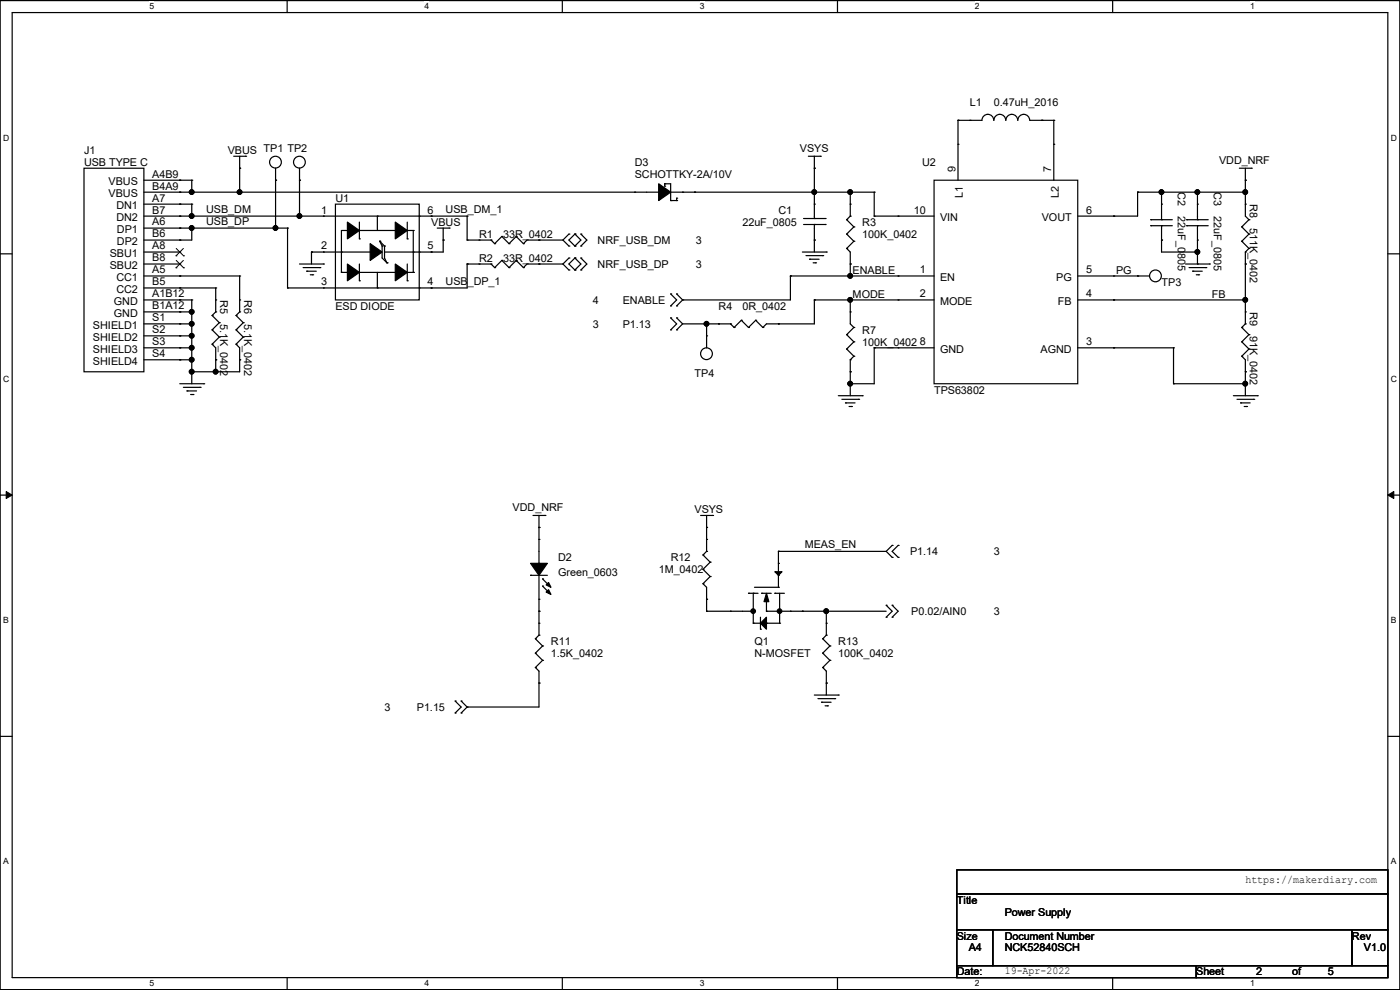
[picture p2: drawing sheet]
<svg xmlns="http://www.w3.org/2000/svg" width="297mm" height="210mm" viewBox="0 0 297 210" stroke-linecap="round" stroke-linejoin="round" font-family="sans-serif">
<path d="M0 .1h297v209.8h-297zM2.6 2.7h291.8v204.7h-291.8z" fill="none" stroke="#000" stroke-width=".25"/>
<g fill="#fff">
<path d="M31.7 .4h1v2h-1z"/>
<path d="M31.7 207.6h1v2h-1z"/>
</g>
<path d="M60.9 .1v2.6M60.9 207.4v2.5" fill="none" stroke="#000" stroke-width=".25"/>
<g fill="#fff">
<path d="M90.1 .4h1v2h-1z"/>
<path d="M90.1 207.6h1v2h-1z"/>
</g>
<path d="M119.3 .1v2.6M119.3 207.4v2.5" fill="none" stroke="#000" stroke-width=".25"/>
<g fill="#fff">
<path d="M148.5 .4h.9v2h-.9z"/>
<path d="M148.5 207.6h.9v2h-.9z"/>
</g>
<path d="M177.7 .1v2.6M177.7 207.4v2.5" fill="none" stroke="#000" stroke-width=".25"/>
<g fill="#fff">
<path d="M206.8 .4h1v2h-1z"/>
<path d="M206.8 207.6h1v2h-1z"/>
</g>
<path d="M236.1 .1v2.6M236.1 207.4v2.5" fill="none" stroke="#000" stroke-width=".25"/>
<g fill="#fff">
<path d="M265.2 .4h1v2h-1z"/>
<path d="M265.2 207.6h1v2h-1z"/>
<path d="M.7 28.2h1.2v2h-1.2z"/>
<path d="M295.1 28.2h1.2v2h-1.2z"/>
<path d="M.7 79.4h1.2v2h-1.2z"/>
<path d="M295.1 79.4h1.2v2h-1.2z"/>
</g>
<path d="M0 53.8h2.6M294.4 53.8h2.6" fill="none" stroke="#000" stroke-width=".25"/>
<g fill="#fff">
<path d="M.7 130.6h1.2v2h-1.2z"/>
<path d="M295.1 130.6h1.1v2h-1.1z"/>
</g>
<path d="M0 105h2.6M294.4 105h2.6" fill="none" stroke="#000" stroke-width=".25"/>
<path d="M1.3 104.3l1.3 .7-1.3 .7zM294.4 105l1.3-.7v1.4z" fill="#000" stroke="#000" stroke-width=".21"/>
<g fill="#fff">
<path d="M.7 181.8h1.2v2h-1.2z"/>
<path d="M295.1 181.8h1.1v2h-1.1z"/>
</g>
<g fill="none" stroke="#000" stroke-width=".25">
<path d="M17.8 35.7h12.7v43.2h-12.7zM30.5 38.2h10.2M38.1 38.2h.1M40.7 38.2h.1M40.7 38.2v2.6M49.6 33.1h2.5M50.8 35.7h.1M50.8 33.1v7.7M52.1 33.1h.1M58.5 38.2h.1M58.5 35.7v12.7M63.5 38.2h.1"/>
<path d="M63.5 35.7v10.1M141 39h.1M141 39.5h.1M141 39h1.3v3.5M141 39v.5M171.5 33.1h2.5M172.8 35.7h.1M172.8 33.1v13.3M174 33.1h.1M198.2 38.2h30.4v43.2h-30.4zM203.2 25.5h5.1a1.25 1.25 0 0 1 1.3-1.2 1.25 1.25 0 0 1 1.2 1.2M203.2 30.6h.1"/>
<path d="M203.2 25.5h.1M203.2 25.5v12.7M205.8 25.5h.1M213.4 25.5a1.25 1.25 0 0 0-1.3-1.2 1.25 1.25 0 0 0-1.2 1.2M221 25.5h.1M223.6 25.5h-5.2a1.27 1.27 0 0 0-1.2-1.2 1.27 1.27 0 0 0-1.3 1.2 1.25 1.25 0 0 0-1.2-1.2 1.25 1.25 0 0 0-1.3 1.2M223.6 30.6h.1M223.6 25.5h.1M223.6 25.5v12.7M262.9 35.7h2.6M264.2 38.2h.1M264.2 35.7v10.1l.8 .8"/>
<path d="M265.5 35.7h.1M30.5 56h7.6M30.5 48.4h30.5M30.5 53.5h7.6M30.5 40.8h109.2M30.5 43.3h10.2M30.5 45.8h68.6M30.5 58.5h20.3M38.1 40.8h.1M38.1 43.3h.1M38.1 45.8h.1M38.1 48.4h.1"/>
<path d="M38.1 50.9h.1M38.1 53.5h.1M38.1 56h.1M38.1 58.5h.1M40.7 45.8h.1M40.7 48.4h.1M40.7 43.3h.1M40.7 40.8h.1M40.7 48.4v2.5h-10.2M40.7 43.3v2.5M50.8 58.5h.1M50.8 40.8h.1"/>
<path d="M50.8 58.5v7.7M58.5 48.4h.1M61 48.4h.1M61 48.4v12.7M63.5 45.8h.1M63.5 56h5.1M64.3 56.8h3.6M65.1 57.5h.1M65.1 57.5h2M65.8 58.3h.5M66.1 53.5h.1M66.1 53.5h12.7"/>
<path d="M66.1 53.5v2.5M66.3 58.3h.1M67.9 56.8h.1M68.6 56h.1M68.6 45.8h.1M68.6 53.5h.1M71.2 43.3h17.7v20.3h-17.7zM72.4 53.5h.1M72.4 57.8h.1M72.4 57.8h15.3M76.2 50.7h.1M76.2 59.6h.1"/>
<path d="M76.2 47.1v3.6M76.2 56v3.6M78.8 53.5h.1M80.1 45.8h.1M80.1 45.8v3.1M80.1 57.8v3.3M80.6 51.2h.1M80.6 51.2l1 1M80.6 51.2l.5 1M81.1 52.2h.1M81.1 52.2v2.5l1 1.1M81.6 52.2h.1"/>
<path d="M81.6 52.2v2.5l.5 1.1M82.1 55.8h.1M86.4 50.7h.1M86.4 59.6h.1M86.4 47.1v3.6M86.4 56v3.6M87.7 48.9h.1M87.7 53.5h.1M87.7 57.8h.1M87.7 48.9h-15.3v8.9M87.7 48.9v8.9M88.9 53.5h.1"/>
<path d="M88.9 45.8h.1M91.5 45.8h.1M91.5 53.5h.1M92.8 48.4h2.5M94 50.9h.1M94 48.4v5.1h-12.4M95.3 48.4h.1M99.1 45.8h.1M99.1 50.9h.1M99.1 56h.1M99.1 56h5.1M99.1 50.9h5.1"/>
<path d="M99.1 56v5.1h-38.1M99.1 45.8v5.1M101.6 50.9h.1M101.6 56h.1M104.2 50.9h.1M104.2 56h.1M104.2 50.9l.7 .8M104.2 56l.7 .8M104.9 51.7h.1M104.9 56.8h.1M106.5 50.2h.1M106.5 55.2h.1"/>
<path d="M106.5 50.2l1.5 1.5M106.5 50.2l-1.6 1.5M106.5 55.2l1.5 1.6M106.5 55.2l-1.6 1.6M108 51.7h.1M108 56.8h.1M109.5 50.2h.1M109.5 55.2h.1M109.5 50.2l1.5 1.5M109.5 50.2l-1.5 1.5M109.5 55.2l1.5 1.6M109.5 55.2l-1.5 1.6"/>
<path d="M111 51.7h.1M111 56.8h.1M114.3 50.9h.1M114.3 56h.1M119.4 56h-7.6l-.8 .8M119.4 56l1.3 1.3M119.4 50.9l1.3 1.3M119.4 50.9h-7.6l-.8 .8M120.7 54.7h.1M120.7 57.3h.1M120.7 49.7h.1M120.7 52.2h.1"/>
<path d="M120.7 54.7l-1.3 1.3M120.7 49.7l-1.3 1.2M122 57.3h.1M122 54.7h.1M122 52.2h.1M122 49.7h.1M122 54.7l-1.3 1.3 1.3 1.3M122 54.7l1.2 1.3-1.2 1.3M122 49.7l-1.3 1.2 1.3 1.3M122 49.7l1.2 1.2-1.2 1.3M123.2 54.7h.1M123.2 57.3h.1"/>
<path d="M123.2 49.7h.1M123.2 52.2h.1M123.2 49.7l1.3 1.2-1.3 1.3M123.2 54.7l1.3 1.3-1.3 1.3M134.7 40.8h.1M139.7 40.8h.1M142.3 42.5h.1M142.3 40.8h43.2M142.3 42.5h1.3M143.6 42.5h.1M143.6 42h.1M143.6 42v.5"/>
<path d="M144.8 40.8h.1M147.4 40.8h.1M167.7 58.5h.1M167.7 58.5v5.1h-22.9M167.7 58.5h30.5M170.2 53.5h5.1M170.5 47.6h4.5M170.5 46.4h4.5M171 54.2h3.5M171.7 55h.1M171.7 55h2.1M172.5 55.8h.5"/>
<path d="M172.8 46.4h.1M172.8 47.6h.1M172.8 43.3h.1M172.8 50.9h.1M172.8 40.8h.1M172.8 47.6v5.9M173 55.8h.1M174.5 54.2h.1M175 47.6h.1M175 46.4h.1M175.3 53.5h.1M179.6 52.7h.1"/>
<path d="M179.6 49.7h.1M179.6 46.6h.1M179.6 52.7l.8 .8v5M179.6 49.7l1.5 1.5M179.6 46.6l1.5 1.5M180.4 45.8h.1M180.4 56h.1M180.4 43.3h.1M180.4 40.8h.1M180.4 58.5h.1M180.4 45.8l-.8 .8M180.4 40.8v5"/>
<path d="M181.1 51.2h.1M181.1 48.1h.1M181.1 51.2l-1.5 1.5M181.1 48.1l-1.5 1.6M185.5 40.8h.1M185.5 45.8h.1M185.5 45.8h12.7M185.5 40.8v5M190.5 45.8h.1M190.5 58.5h.1M228.6 58.5h15.3M236.3 58.5h.1"/>
<path d="M236.3 45.8h.1M241.3 58.5h.1M241.3 40.8h.1M241.3 40.8h22.9M241.3 40.8v5h-12.7M244.1 46.6h.1M244.1 47.9h.1M244.1 46.6h4.6M244.1 47.9h4.6M246.4 47.9h.1M246.4 46.6h.1M246.4 50.9h.1"/>
<path d="M246.4 43.3h.1M246.4 40.8h.1M246.4 47.9v5.6h7.6M246.4 40.8v5.8M251.5 56h5.1M251.8 46.6h.1M251.8 47.9h.1M251.8 46.6h4.5M251.8 47.9h4.5M252.3 56.8h3.5M253 57.5h.1M253 57.5h2.1"/>
<path d="M253.8 58.3h.5M254 47.9h.1M254 46.6h.1M254 50.9h.1M254 43.3h.1M254 40.8h.1M254 53.5h.1M254 56h.1M254 40.8v5.8M254 47.9v8.1M254.3 58.3h.1M255.8 56.8h.1"/>
<path d="M256.6 56h.1M263.4 48.1h.1M263.4 51.2h.1M263.4 48.1l1.6 1.6M263.4 51.2l1.6 1.5M264.2 53.5h.1M264.2 43.3h.1M264.2 56h.1M264.2 40.8h.1M264.2 53.5v15.2M265 46.6h.1M265 49.7h.1"/>
<path d="M265 52.7h.1M265 46.6l-1.6 1.5M265 49.7l-1.6 1.5M265 52.7l-.8 .8M30.5 63.6h10.2M30.5 66.2h10.2M30.5 61.1h15.3M30.5 68.7h10.2M30.5 71.2h10.2M30.5 73.8h10.2M30.5 76.3h10.2M38.1 63.6h.1"/>
<path d="M38.1 66.2h.1M38.1 61.1h.1M38.1 68.7h.1M38.1 71.2h.1M38.1 73.8h.1M38.1 76.3h.1M40.7 68.7h.1M40.7 76.3h.1M40.7 73.8h.1M40.7 71.2h.1M40.7 63.6h.1M40.7 66.2h.1"/>
<path d="M40.7 78.9h.1M40.7 63.6v17.8M45 73h.1M45 70h.1M45 66.9h.1M45 73l.8 .8v5.1M45 70l1.5 1.5M45 66.9l1.5 1.6M45.8 66.2h.1M45.8 76.3h.1M45.8 63.6h.1M45.8 61.1h.1"/>
<path d="M45.8 78.9h.1M45.8 66.2l-.8 .7M45.8 61.1v5.1M46.5 71.5h.1M46.5 68.5h.1M46.5 71.5l-1.5 1.5M46.5 68.5l-1.5 1.5M50.1 73h.1M50.1 70h.1M50.1 66.9h.1M50.1 73l.7 .8v5.1h-10.1M50.1 70l1.5 1.5"/>
<path d="M50.1 66.9l1.5 1.6M50.8 66.2h.1M50.8 76.3h.1M50.8 63.6h.1M50.8 66.2l-.7 .7M51.6 71.5h.1M51.6 68.5h.1M51.6 71.5l-1.5 1.5M51.6 68.5l-1.5 1.5M61 61.1h.1M68.6 61.1h.1M80.1 61.1h.1"/>
<path d="M88.9 61.1h.1M91.5 61.1h.1M142.3 70h.1M142.3 67.4h.1M142.3 64.9h.1M142.3 62.4h.1M142.3 67.4l1.3 1.3-1.3 1.3M142.3 62.4l1.3 1.2-1.3 1.3M143.6 67.4h.1M143.6 70h.1M143.6 62.4h.1M143.6 64.9h.1"/>
<path d="M143.6 67.4l1.2 1.3M143.6 62.4l1.2 1.2M144.8 63.6h.1M144.8 68.7l-1.2 1.3M144.8 63.6l-1.2 1.3M144.8 68.7h10.2M149.9 71.2h.1M149.9 68.7h.1M149.9 68.7v5.1M152.4 68.7h.1M155 68.7h.1M155 68.7l.7 .8"/>
<path d="M155.7 69.5h.1M157.3 67.9h.1M157.3 67.9l1.5 1.6M157.3 67.9l-1.6 1.6M158.8 69.5h.1M160.3 67.9h.1M160.3 67.9l1.5 1.6M160.3 67.9l-1.5 1.6M161.8 69.5h.1M165.1 68.7h.1M172.8 63.6h.1M172.8 63.6v5.1h-10.2l-.8 .8"/>
<path d="M172.8 63.6h25.4M179.6 71h.1M179.6 74h.1M179.6 71l1.5 1.5M179.6 74l1.5 1.6M180.4 76.3h.1M180.4 66.2h.1M180.4 78.9h.1M180.4 63.6h.1M180.4 63.6v5.1l.7 .8M180.4 76.3v7.6M181.1 69.5h.1"/>
<path d="M181.1 72.5h.1M181.1 75.6h.1M181.1 69.5l-1.5 1.5M181.1 72.5l-1.5 1.5M181.1 75.6l-.7 .7M185.5 73.8h.1M185.5 73.8v7.6h-5.1M185.5 73.8h12.7M190.5 63.6h.1M190.5 73.8h.1M228.6 63.6h35.6M228.6 73.8h20.4"/>
<path d="M236.3 73.8h.1M236.3 63.6h.1M249 73.8h.1M249 73.8v7.6M263.4 75.6h.1M263.4 72.5h.1M263.4 69.5h.1M263.4 75.6l.8 .7v7.6M263.4 72.5l1.6 1.5M263.4 69.5l1.6 1.5M264.2 68.7h.1M264.2 78.9h.1"/>
<path d="M264.2 66.2h.1M264.2 63.6h.1M264.2 68.7l-.8 .8M265 74h.1M265 71h.1M265 74l-1.6 1.6M265 71l-1.6 1.5M38.1 81.4h5.1M38.9 82.2h3.6M39.7 82.9h.1M39.7 82.9h2M40.4 83.7h.5"/>
<path d="M40.9 83.7h.1M42.5 82.2h.1M43.2 81.4h.1M177.8 83.9h5.1M178.6 84.7h3.6M179.4 85.5h.1M179.4 85.5h2M180.1 86.2h.5M180.4 81.4h.1M180.6 86.2h.1M182.2 84.7h.1M182.9 83.9h.1"/>
<path d="M249 81.4h.1M249 81.4h15.2M261.7 83.9h5M262.4 84.7h3.6M263.2 85.5h.1M263.2 85.5h2M263.9 86.2h.6M264.2 81.4h.1M264.5 86.2h.1M266 84.7h.1M266.7 83.9h.1M113.1 109.3h2.5"/>
<path d="M114.3 111.9h.1M114.3 119.5h.1M114.3 114.4h.1M114.3 109.3v10.2M115.6 109.3h.1M148.6 109.3h2.6M149.1 117.7h.1M149.1 117.7l1.6 1.6M149.9 111.9h.1M149.9 117h.1M149.9 114.4h.1M149.9 109.3v7.7"/>
<path d="M149.9 117l-.8 .7M150.7 119.3h.1M150.7 119.3l-1.6 1.5M151.2 109.3h.1M165.1 119.5h.1M165.1 117h.1M165.1 117v7.6M165.1 117h22.9M188 117l1.3 1.2M189.3 115.7h.1M189.3 118.2h.1M189.3 115.7l-1.3 1.3"/>
<path d="M190.5 118.2h.1M190.5 115.7h.1M190.5 115.7l-1.2 1.3 1.2 1.2M112.6 122h.1M112.6 122h3.5M113.6 138.6h.1M113.6 135.5h.1M113.6 138.6l1.5 1.5M113.6 135.5l1.5 1.5M114.3 127.1h.1M114.3 129.7h.1M114.3 134.7h.1"/>
<path d="M114.3 132.2h.1M114.3 122v12.7M114.3 134.7l-.7 .8M115.1 122.8h.1M115.1 124.3h.1M115.1 137h.1M115.1 122.8l1.5 1.5M115.1 124.3l1.5 1.6M115.1 137l-1.5 1.6M149.1 123.8h.1M149.1 120.8h.1M149.1 123.8l.8 .8v5.1"/>
<path d="M149.1 120.8l1.6 1.5M149.9 127.1h.1M149.9 129.7h.1M149.9 129.7h9.9M150.7 122.3h.1M150.7 122.3l-1.6 1.5M155 129.7h.1M158.8 125.9h.1M158.8 125.9h2M159.8 132.2h.1M159.8 125.9h.1M159.8 129.7h.1"/>
<path d="M159.8 132.2h1.5M159.8 125.9v6.3M160.1 124.6h5M161.3 133.5h.1M161.3 130.9v2.6M161.6 125.9h.1M161.6 125.9h2M162.6 132.2h.1M162.6 129.7h.1M162.6 132.2h2.8M162.6 129.7h25.4M162.6 127.1v2.6"/>
<path d="M164.4 125.9h.1M164.4 125.9h2M165.1 124.6h.1M165.1 122h.1M165.4 132.2h.1M165.4 125.9v6.3M167.7 129.7h.1M170.2 129.7h.1M174.5 138.6h.1M174.5 135.5h.1M174.5 138.6l1.6 1.5M174.5 135.5l1.6 1.5"/>
<path d="M175.3 134.7h.1M175.3 132.2h.1M175.3 129.7h.1M175.3 134.7l-.8 .8M175.3 129.7v5M176.1 137h.1M176.1 137l-1.6 1.6M188 128.4h.1M188 130.9h.1M188 128.4l1.3 1.3-1.3 1.2M189.3 128.4h.1M189.3 130.9h.1"/>
<path d="M189.3 128.4l1.2 1.3-1.2 1.2M0 156.2h2.6M96.6 151.3h.1M96.6 148.7h.1M96.6 148.7l1.2 1.3-1.2 1.3M97.8 148.7h.1M97.8 151.3h.1M97.8 148.7l1.3 1.3M99.1 150h.1M99.1 150l-1.3 1.3M113.6 141.6h.1M113.6 141.6l.7 .8v7.6h-15.2"/>
<path d="M114.3 144.9h.1M115.1 140.1h.1M115.1 140.1l-1.5 1.5M172.8 147.4h5M173.5 148.2h3.6M174.3 149h.1M174.3 149h2M174.5 141.6h.1M174.5 141.6l.8 .8v5M175 149.7h.6M175.3 144.9h.1M175.6 149.7h.1"/>
<path d="M176.1 140.1h.1M176.1 140.1l-1.6 1.5M177.1 148.2h.1M177.8 147.4h.1M294.4 156.2h2.6M203 184.5h91.4v5.1h-91.4zM203 189.6h91.4v7.6h-91.4zM203 197.2h7.6v7.7h-7.6zM210.6 197.2h76.2v7.7h-76.2zM286.8 197.2h7.6v7.7h-7.6zM203 204.9h50.8v2.5h-50.8zM253.8 204.9h40.6v2.5h-40.6z"/>
<circle cx="58.4" cy="34.4" r="1.25"/>
<circle cx="63.5" cy="34.4" r="1.25"/>
<circle cx="245.1" cy="58.5" r="1.25"/>
<circle cx="149.9" cy="75" r="1.25"/>
</g>
<g fill="#000" stroke="#000" stroke-width=".25">
<path d="M162.6 130.9v2.6l-1.3-1.3zM162.6 125.9l.5 1.7h-1zM164.4 121.3h1.5l-.8 .7z"/>
<path d="M73.7 56l2.5 1.8-2.5 1.8z" fill-rule="evenodd"/>
<path d="M73.7 47.1l2.5 1.8-2.5 1.8z" fill-rule="evenodd"/>
<path d="M78.5 51.7l2.6 1.8-2.6 1.7z" fill-rule="evenodd"/>
<path d="M83.9 56l2.5 1.8-2.5 1.8z" fill-rule="evenodd"/>
<path d="M83.9 47.1l2.5 1.8-2.5 1.8z" fill-rule="evenodd"/>
<path d="M139.7 39l2.6 1.8-2.6 1.7z" fill-rule="evenodd"/>
<path d="M112.6 119.5h3.5l-1.8 2.5z" fill-rule="evenodd"/>
<path d="M116.4 125.1l.5 1-1-.5z" fill-rule="evenodd"/>
<path d="M116.4 123.6l.5 1-1-.5z" fill-rule="evenodd"/>
<circle cx="40.7" cy="45.8" r=".49"/>
<circle cx="40.7" cy="40.7" r=".49"/>
<circle cx="40.7" cy="48.4" r=".49"/>
<circle cx="50.8" cy="40.7" r=".49"/>
<circle cx="58.4" cy="48.4" r=".49"/>
<circle cx="63.5" cy="45.8" r=".49"/>
<circle cx="172.7" cy="40.7" r=".49"/>
<circle cx="180.4" cy="58.5" r=".49"/>
<circle cx="180.4" cy="40.7" r=".49"/>
<circle cx="246.4" cy="40.7" r=".49"/>
<circle cx="254" cy="53.4" r=".49"/>
<circle cx="254" cy="40.7" r=".49"/>
<circle cx="264.2" cy="40.7" r=".49"/>
<circle cx="40.7" cy="73.8" r=".49"/>
<circle cx="40.7" cy="66.1" r=".49"/>
<circle cx="40.7" cy="76.3" r=".49"/>
<circle cx="40.7" cy="68.7" r=".49"/>
<circle cx="40.7" cy="71.2" r=".49"/>
<circle cx="40.7" cy="78.8" r=".49"/>
<circle cx="45.7" cy="78.8" r=".49"/>
<circle cx="149.9" cy="68.7" r=".49"/>
<circle cx="180.4" cy="63.6" r=".49"/>
<circle cx="264.2" cy="63.6" r=".49"/>
<circle cx="180.4" cy="81.4" r=".49"/>
<circle cx="264.2" cy="81.4" r=".49"/>
<circle cx="159.8" cy="129.6" r=".49"/>
<circle cx="165.4" cy="129.6" r=".49"/>
<circle cx="175.3" cy="129.6" r=".49"/>
</g>
<path d="M37.3 54.3h.1M37.3 56.8h.1M37.4 52.7l1.5 1.6M37.4 55.2l1.5 1.6M38.9 52.7l-1.6 1.6M38.9 55.2l-1.6 1.6M38.9 54.3h.1M38.9 56.8h.1" fill="none" stroke="#000" stroke-width=".21"/>
<g font-size="2.3">
<text x="205.8" y="22.5">L1</text>
<text x="210.9" y="22.5">0.47uH_2016</text>
<text x="17.8" y="32.7">J1</text>
<text x="17.8" y="35.2">USB TYPE C</text>
<text x="48.3" y="32.7">VBUS TP1 TP2</text>
<text x="134.7" y="35.2">D3</text>
<text x="169.7" y="32.2">VSYS</text>
<text x="195.6" y="35.2">U2</text>
<text x="258.6" y="34.7">VDD_NRF</text>
<text x="23" y="39.3">VBUS</text>
<text x="23" y="41.8">VBUS</text>
<text x="32.3" y="37.7">A4B9</text>
<text x="32.3" y="40.2">B4A9</text>
<text x="134.7" y="37.8">SCHOTTKY-2A/10V</text>
<text x="202.7" y="36.4" transform="rotate(-90 202.7 36.4)">9</text>
<text x="223" y="36.4" transform="rotate(-90 223 36.4)">7</text>
<text x="249.9" y="40.8" transform="rotate(90 249.9 40.8)">C2</text>
<text x="257.5" y="40.8" transform="rotate(90 257.5 40.8)">C3</text>
<text x="24.7" y="44.4">DN1</text>
<text x="24.7" y="46.9">DN2</text>
<text x="32.3" y="42.8">A7</text>
<text x="32.3" y="45.3">B7</text>
<text x="32.3" y="47.8">A6</text>
<text x="43.7" y="45.1">USB_DM</text>
<text x="43.7" y="47.7">USB_DP</text>
<text x="68.1" y="45.3">1</text>
<text x="71.2" y="42.8">U1</text>
<text x="90.7" y="45.3">6</text>
<text x="91.5" y="47.9">VBUS</text>
<text x="94.5" y="45.1">USB_DM_1</text>
<text x="157.5" y="47.9">22uF_0805</text>
<text x="165.1" y="45.4">C1</text>
<text x="182.9" y="47.9">R3</text>
<text x="193.8" y="45.3">10</text>
<text x="199.4" y="46.9">VIN</text>
<text x="204.3" y="42" transform="rotate(-90 204.3 42)">L1</text>
<text x="221" y="46.9">VOUT</text>
<text x="224.6" y="42" transform="rotate(-90 224.6 42)">L2</text>
<text x="230.4" y="45.3">6</text>
<text x="249.9" y="45.9" transform="rotate(90 249.9 45.9)">22uF_0805</text>
<text x="257.5" y="45.9" transform="rotate(90 257.5 45.9)">22uF_0805</text>
<text x="265.1" y="43.3" transform="rotate(90 265.1 43.3)">R8</text>
<text x="24.8" y="49.4">DP1</text>
<text x="24.8" y="52">DP2</text>
<text x="32.3" y="50.4">B6</text>
<text x="32.3" y="52.9">A8</text>
<text x="68.1" y="52.9">2</text>
<text x="90.7" y="52.9">5</text>
<text x="101.6" y="50.5">R1</text>
<text x="106.7" y="50.5">33R_0402</text>
<text x="126.8" y="51.7">NRF_USB_DM</text>
<text x="147.6" y="51.7">3</text>
<text x="182.9" y="50.5">100K_0402</text>
<text x="265.1" y="48.4" transform="rotate(90 265.1 48.4)">511K_0402</text>
<text x="23.3" y="54.5">SBU1</text>
<text x="23.3" y="57.1">SBU2</text>
<text x="24.7" y="59.6">CC1</text>
<text x="32.3" y="55.5">B8</text>
<text x="32.3" y="58">A5</text>
<text x="101.6" y="55.5">R2</text>
<text x="106.7" y="55.5">33R_0402</text>
<text x="126.8" y="56.8">NRF_USB_DP</text>
<text x="147.6" y="56.8">3</text>
<text x="180.9" y="58">ENABLE</text>
<text x="195.1" y="58">1</text>
<text x="199.4" y="59.6">EN</text>
<text x="224.1" y="59.6">PG</text>
<text x="230.4" y="58">5</text>
<text x="236.8" y="58">PG</text>
<text x="24.2" y="64.7">GND</text>
<text x="24.7" y="62.1">CC2</text>
<text x="32.3" y="63.1">A1B12</text>
<text x="32.3" y="65.6">B1A12</text>
<text x="32.3" y="60.5">B5</text>
<text x="46.7" y="63.6" transform="rotate(90 46.7 63.6)">R5</text>
<text x="51.8" y="63.6" transform="rotate(90 51.8 63.6)">R6</text>
<text x="68.1" y="60.5">3</text>
<text x="71.2" y="65.7">ESD DIODE</text>
<text x="90.7" y="60.5">4</text>
<text x="94.5" y="60.4">USB_DP_1</text>
<text x="125.8" y="64.4">4</text>
<text x="132.1" y="64.4">ENABLE</text>
<text x="152.4" y="65.7">R4</text>
<text x="157.5" y="65.7">0R_0402</text>
<text x="180.9" y="63.1">MODE</text>
<text x="195.1" y="63.1">2</text>
<text x="199.4" y="64.7">MODE</text>
<text x="224.5" y="64.7">FB</text>
<text x="230.4" y="63.1">4</text>
<text x="246.4" y="60.6">TP3</text>
<text x="257.1" y="63.1">FB</text>
<text x="19.7" y="69.8">SHIELD1</text>
<text x="24.2" y="67.2">GND</text>
<text x="32.3" y="68.2">S1</text>
<text x="32.3" y="70.7">S2</text>
<text x="46.7" y="68.7" transform="rotate(90 46.7 68.7)">5.1K_0402</text>
<text x="51.8" y="68.7" transform="rotate(90 51.8 68.7)">5.1K_0402</text>
<text x="125.8" y="69.5">3</text>
<text x="132.1" y="69.5">P1.13</text>
<text x="182.9" y="70.8">R7</text>
<text x="265.1" y="66.2" transform="rotate(90 265.1 66.2)">R9</text>
<text x="265.1" y="71.3" transform="rotate(90 265.1 71.3)">91K_0402</text>
<text x="19.7" y="72.3">SHIELD2</text>
<text x="19.7" y="74.8">SHIELD3</text>
<text x="19.7" y="77.4">SHIELD4</text>
<text x="32.3" y="73.2">S3</text>
<text x="32.3" y="75.8">S4</text>
<text x="182.9" y="73.3">100K_0402</text>
<text x="195.1" y="73.2">8</text>
<text x="199.4" y="74.8">GND</text>
<text x="220.8" y="74.8">AGND</text>
<text x="230.4" y="73.2">3</text>
<text x="147.4" y="79.9">TP4</text>
<text x="198.2" y="83.5">TPS63802</text>
<text x="108.8" y="108.4">VDD_NRF</text>
<text x="147.4" y="108.9">VSYS</text>
<text x="118.4" y="119">D2</text>
<text x="142.3" y="119">R12</text>
<text x="170.7" y="116.2">MEAS_EN</text>
<text x="193.1" y="117.8">P1.14</text>
<text x="210.9" y="117.8">3</text>
<text x="118.4" y="122.1">Green_0603</text>
<text x="139.7" y="121.6">1M_0402</text>
<text x="193.3" y="130.5">P0.02/AIN0</text>
<text x="210.9" y="130.5">3</text>
<text x="116.9" y="136.8">R11</text>
<text x="160.1" y="136.8">Q1</text>
<text x="177.8" y="136.8">R13</text>
<text x="116.9" y="139.4">1.5K_0402</text>
<text x="160.1" y="139.4">N-MOSFET</text>
<text x="177.8" y="139.4">100K_0402</text>
<text x="81.6" y="150.8">3</text>
<text x="88.4" y="150.8">P1.15</text>
<text x="203" y="191.7">Title</text>
<text x="264.2" y="187.4">https://makerdiary.com</text>
<text x="213.2" y="194.2">Power Supply</text>
<text x="203" y="199.3">Size</text>
<text x="205.5" y="201.8">A4</text>
<text x="213.1" y="199.3">Document Number</text>
<text x="213.2" y="201.8">NCK52840SCH</text>
<text x="286.8" y="199.3">Rev</text>
<text x="289.4" y="201.8">V1.0</text>
<text x="203" y="206.9">Date:</text>
<text x="213.1" y="206.7">19-Apr-2022</text>
<text x="253.8" y="206.9">Sheet</text>
<text x="266.5" y="206.9">2</text>
<text x="274.1" y="206.9">of</text>
<text x="281.7" y="206.9">5</text>
</g>
<g font-size="1.8">
<text x="31.7" y="2">5</text>
<text x="90.1" y="2">4</text>
<text x="148.5" y="2">3</text>
<text x="206.8" y="2">2</text>
<text x="265.2" y="2">1</text>
<text x=".7" y="29.8">D</text>
<text x="295.1" y="29.8">D</text>
<text x=".7" y="81">C</text>
<text x="295.1" y="81">C</text>
<text x=".7" y="132.2">B</text>
<text x="295.1" y="132.2">B</text>
<text x=".7" y="183.4">A</text>
<text x="295.1" y="183.4">A</text>
<text x="31.7" y="209.3">5</text>
<text x="90.1" y="209.3">4</text>
<text x="148.5" y="209.3">3</text>
<text x="206.8" y="209.3">2</text>
<text x="265.2" y="209.3">1</text>
</g>
</svg>
